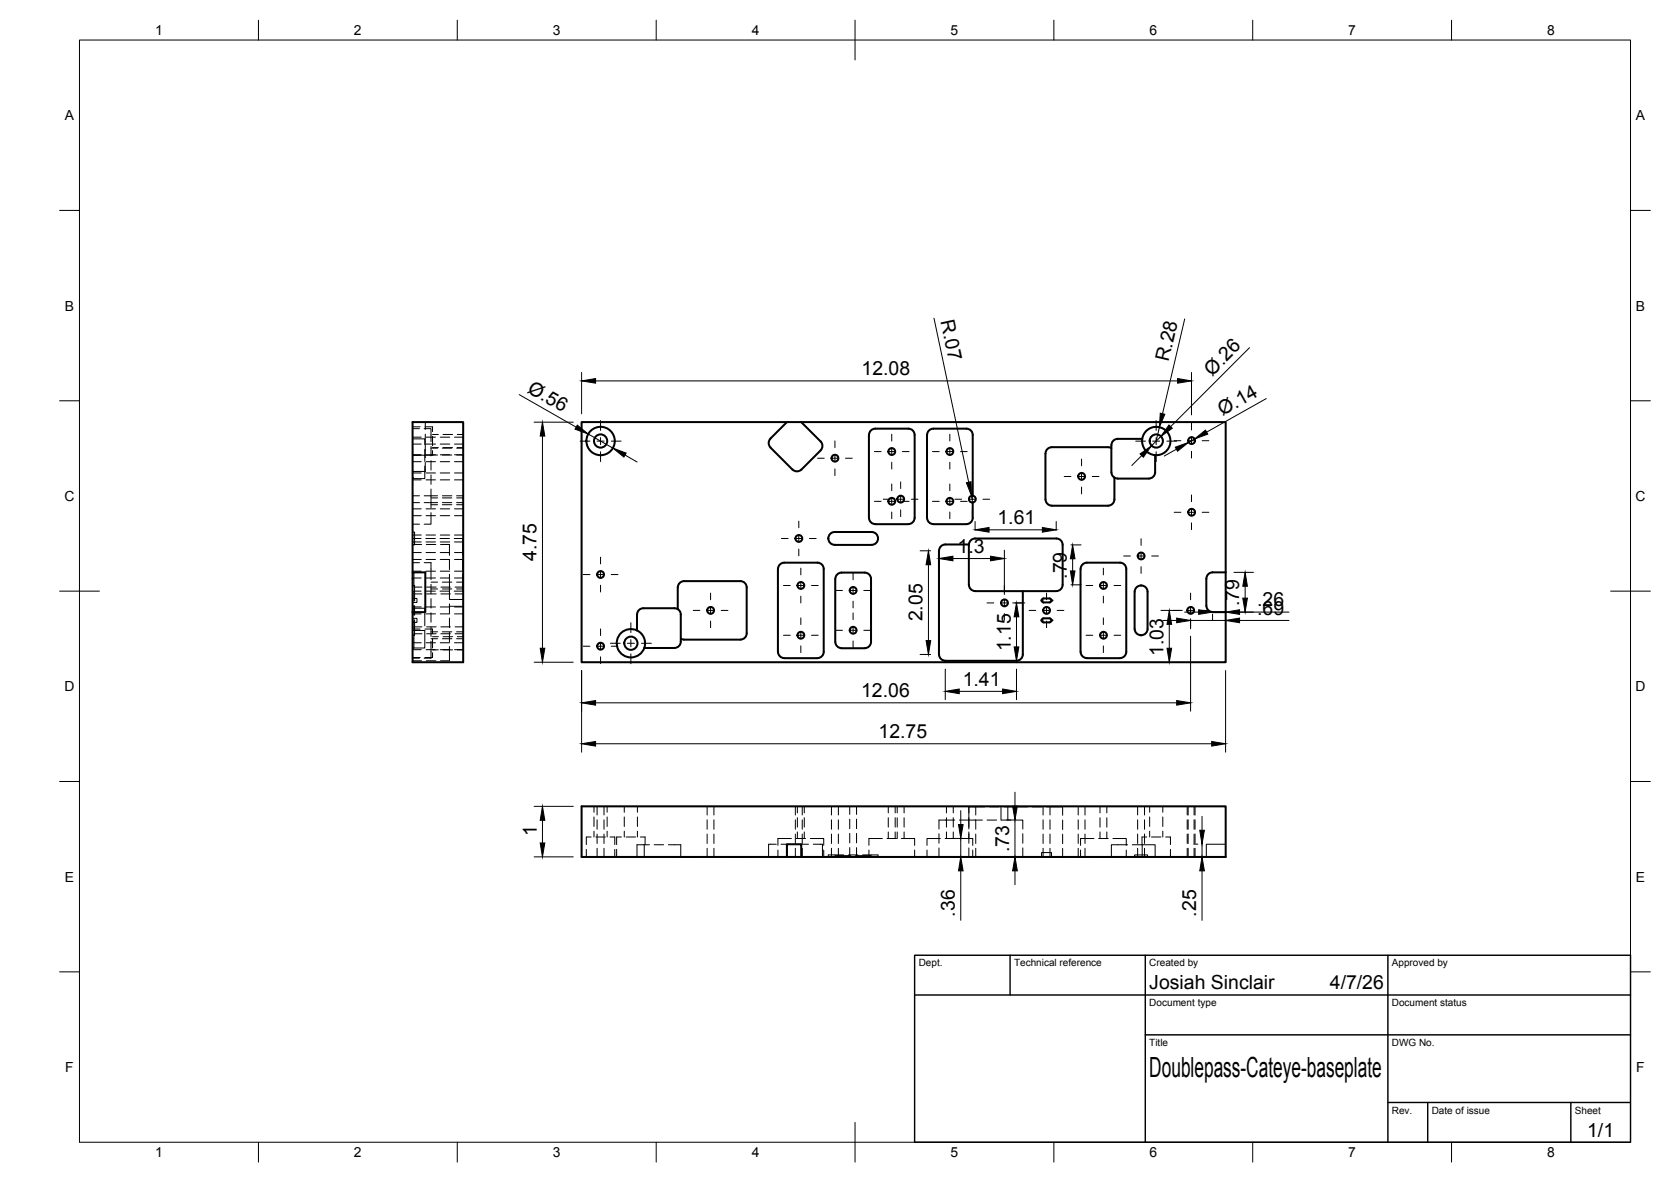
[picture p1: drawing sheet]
<svg xmlns="http://www.w3.org/2000/svg" width="420mm" height="297mm" viewBox="0 0 420 297" stroke-linecap="round" stroke-linejoin="round" font-family="sans-serif">
<!-- layer: Visible -->
<g fill="none" stroke="#000" stroke-width=".51">
<path d="M146.2 106.1h162v60.3h-162zM197.9 106.1l-4.2 4.1a1.61 1.61 0 0 0 0 2.3l5.6 5.5a1.58 1.58 0 0 0 2.2 0l4.8-4.8M201.5 106.1l4.8 4.8a1.58 1.58 0 0 1 0 2.3M279.4 112.6l-.8-.2h-14.1a1.58 1.58 0 0 0-1.6 1.6v11.5M279.4 111.9v6.8M287.2 110.3h-6.2a1.58 1.58 0 0 0-1.5 1.6M287.2 110.3a3.6 3.6 0 0 1 4-3 3.6 3.6 0 0 1 3.1 3.9 3.6 3.6 0 0 1-3.8 3.2M287.2 110.3a3.6 3.6 0 0 0 3.3 4.1M290.4 114.4v4.3a1.58 1.58 0 0 1-1.5 1.6h-7.9l-.8-.3a1.58 1.58 0 0 1-.7-1.3M208.9 134l.9-.3h9.4a1.62 1.62 0 0 1 1.6 1.6 1.62 1.62 0 0 1-1.6 1.6h-9.3a1.61 1.61 0 0 1-1.6-1.1 1.61 1.61 0 0 1 .6-1.8zM220.1 131.7h8.3M220.1 131.7a1.61 1.61 0 0 1-1.6-1.6v-20.8a1.58 1.58 0 0 1 1.6-1.6h8.3a1.58 1.58 0 0 1 1.6 1.6v20.8a1.58 1.58 0 0 1-1.6 1.6"/>
<path d="M234.7 131.7h8.3M243.6 136.8h-5.9a1.61 1.61 0 0 0-1.6 1.6v26.1a1.58 1.58 0 0 0 1.6 1.5M243.6 136.9v10.1M243.6 136.9v-.1a1.58 1.58 0 0 1 1.6-1.5h20.4a1.58 1.58 0 0 1 1.6 1.6v10.1a1.58 1.58 0 0 1-1.6 1.5l-8.4 .1M244.6 124.6v-15.3a1.58 1.58 0 0 0-1.6-1.6h-8.3a1.58 1.58 0 0 0-1.6 1.6v20.8a1.62 1.62 0 0 0 1.6 1.6M244.6 126.3v3.8a1.58 1.58 0 0 1-1.6 1.6M244.6 124.6a.86 .86 0 0 1 .7 .8 .86 .86 0 0 1-.7 .9M244.6 124.6a.86 .86 0 0 0-1 .8 .86 .86 0 0 0 1 .9M262.9 125.5a1.58 1.58 0 0 0 1.6 1.6M264.5 127.1h14.1M280.2 125.5a1.58 1.58 0 0 1-1.6 1.6M280.2 120v5.5"/>
<path d="M103.7 143.8h3.2v10h-3.2zM103.7 143.8v-37.7h12.8v60.3h-12.8v-12.6M170.4 153.1a1.58 1.58 0 0 1 .8 1.3v6.1a1.76 1.76 0 0 1-1.6 2.3M170.4 153.1l-.8-.2h-7.8a1.58 1.58 0 0 0-1.6 1.5v4M170.4 153.1v-5.5a1.58 1.58 0 0 1 1.6-1.6h14.2a1.58 1.58 0 0 1 1.5 1.6v11.5a1.61 1.61 0 0 1-1.5 1.6h-14.2l-.8-.2M196.3 141.7l.9-.3h8.3a1.58 1.58 0 0 1 1.6 1.6v20.8a1.61 1.61 0 0 1-1.6 1.6h-8.3a1.61 1.61 0 0 1-1.6-1.6v-20.8l.1-.5zM243.6 147a1.61 1.61 0 0 0 1.6 1.6h12v15.9a1.58 1.58 0 0 1-1.6 1.5M262 155.6l.4-.2h1.5a.5 .5 0 0 1 .5 .5 .5 .5 0 0 1-.5 .5h-1.5a.5 .5 0 0 1-.4-.8zM262 150.6l.4-.2h1.5a.5 .5 0 0 1 .5 .5 .5 .5 0 0 1-.5 .5h-1.5a.5 .5 0 0 1-.4-.8zM271.7 143v20.8M273.3 141.4h8.3a1.58 1.58 0 0 1 1.6 1.6v20.8a1.58 1.58 0 0 1-1.6 1.6h-8.3M273.3 141.4a1.58 1.58 0 0 0-1.6 1.6"/>
<path d="M285.3 148.7v9.4M285.3 148.7a1.62 1.62 0 0 1 1.6-1.6 1.62 1.62 0 0 1 1.6 1.6v9.4a1.58 1.58 0 0 1-1.5 1.5M285.3 158a1.58 1.58 0 0 0 1.6 1.6M286.9 159.6h.1M303.3 145.4v6.8M303.3 152.2a1.58 1.58 0 0 0 1.6 1.6h3.3M308.2 143.8h-3.3a1.58 1.58 0 0 0-1.6 1.6M162 162.8h7.6M211.6 162.9h5.8M211.6 162.9a1.61 1.61 0 0 1-1.6-1.6v-15.8a1.58 1.58 0 0 1 1.6-1.6h5.8a1.58 1.58 0 0 1 1.6 1.6v15.8a1.58 1.58 0 0 1-1.6 1.6M237.7 166.1h17.9M271.7 163.8a1.58 1.58 0 0 0 1.6 1.6"/>
<path d="M146.2 202.6h162v12.8h-106.7v-3.2h-3.6v3.2h-51.7zM197.9 215.4h3.6"/>
<circle cx="151" cy="110.8" r="1.66"/>
<circle cx="151" cy="110.8" r="3.6"/>
<circle cx="209.9" cy="115.1" r=".86"/>
<circle cx="224.2" cy="113.5" r=".86"/>
<circle cx="238.8" cy="113.5" r=".86"/>
<circle cx="272" cy="119.7" r=".86"/>
<circle cx="290.7" cy="110.8" r="1.66"/>
<circle cx="299.6" cy="110.7" r=".86"/>
<circle cx="200.9" cy="135.3" r=".86"/>
<circle cx="224.2" cy="126" r=".86"/>
<circle cx="226.5" cy="125.4" r=".86"/>
<circle cx="238.8" cy="126" r=".86"/>
<circle cx="286.9" cy="139.7" r=".86"/>
<circle cx="299.6" cy="128.7" r=".86"/>
<circle cx="151" cy="144.4" r=".86"/>
<circle cx="178.7" cy="153.4" r=".86"/>
<circle cx="201.4" cy="147.1" r=".86"/>
<circle cx="201.4" cy="159.6" r=".86"/>
<circle cx="214.5" cy="148.4" r=".86"/>
<circle cx="214.5" cy="158.4" r=".86"/>
<circle cx="252.6" cy="151.5" r=".86"/>
<circle cx="263.2" cy="153.4" r=".86"/>
<circle cx="277.5" cy="147.1" r=".86"/>
<circle cx="277.5" cy="159.6" r=".86"/>
<circle cx="299.4" cy="153.4" r=".86"/>
<circle cx="151" cy="162.4" r=".86"/>
<circle cx="158.6" cy="161.6" r="3.6"/>
<circle cx="158.6" cy="161.6" r="1.66"/>
</g>
<g fill="#000">
<circle cx="261.9" cy="155.9" r=".25"/>
<circle cx="261.9" cy="150.9" r=".25"/>
<circle cx="264.4" cy="155.9" r=".25"/>
<circle cx="264.4" cy="150.9" r=".25"/>
</g>
<!-- layer: Hidden -->
<g fill="none" stroke="#000" stroke-width=".25">
<path d="M103.7 110.3h3.1v1.4M103.7 112.4v2.6M103.7 116.3v3.7M103.7 107.7h1.8M103.7 107.3h1.9M103.7 114.3h2.2M103.7 116h2.2M103.7 109.9h2.2M103.7 111.6h2.2M103.7 118.9h2.2M105.6 114.4h-1.9h3.1v1.6M106.7 107.7h1.7v3.3"/>
<path d="M106.8 117.1v3.2h-3.1M106.8 112.9v1.5M106.8 107.3h2v1.2M106.9 109.1v5.9M106.9 116.2v2.3h-3.2M106.9 106.1v1.8M107.1 114.3h2.4M107.1 116h2.4M107.1 109.9h2.4M107.1 111.6h2.4M107.1 118.9h2.4M108.4 112.2v2.4"/>
<path d="M108.4 115.8v2.3M108.4 119.3v2.4M108.4 112.6h1.6M108.4 114.3h1.6M108.8 109.7v2.3M108.8 113.2v1.2h-2M108.8 109.2h1.4M108.8 112.5h1.4M110.7 114.3h2.4M110.7 116h2.4M110.7 109.9h2.4M110.7 111.6h2.4"/>
<path d="M110.7 118.9h2.4M111.2 112.6h2.4M111.2 114.3h2.4M111.4 109.2h2.4M111.4 112.5h2.4M114.3 114.3h2.2M114.3 116h2.2M114.3 109.9h2.2M114.3 111.6h2.2M114.3 118.9h2.2M114.8 112.6h1.7M114.8 114.3h1.7"/>
<path d="M115 109.2h1.5M115 112.5h1.5M103.7 123.4v3.7M103.7 120h.1M103.7 133.7h.5v3.2h-.5M103.7 120v2.2M103.7 135.3h2.2M103.7 136.8h2.3M103.7 124.6h1.8M103.7 126.3h1.8M103.7 131.7h1.8M103.7 138.9h2.2"/>
<path d="M103.7 134.5h2.2M103.7 136.2h2.2M103.7 127.9h2.2M103.7 129.6h2.2M103.7 120.6h2.2M106.7 124.6h1.7v3M106.7 126.3h3.3M107.1 135.3h2.4M107.1 138.9h2.4M107.1 134.5h2.4M107.1 136.2h2.4M107.1 127.9h2.4"/>
<path d="M107.1 129.6h2.4M107.1 120.6h2.4M107.2 136.8h2.4M108.4 128.8v2.9h-1.7M108.4 122.9v1.7h1.6M108.4 125.1h1.6M108.4 126.8h1.6M110.6 135.3h2.4M110.7 138.9h2.4M110.7 134.5h2.4M110.7 136.2h2.4M110.7 127.9h2.4"/>
<path d="M110.7 129.6h2.4M110.7 120.6h2.4M110.8 136.8h2.2v2.8M111.2 124.6h2.4M111.2 126.3h2.4M111.2 125.1h2.4M111.2 126.8h2.4M114.2 135.3h2.1v4.3M114.3 138.9h2.2M114.3 134.5h2.2M114.3 136.2h2.2M114.3 127.9h2.2"/>
<path d="M114.3 129.6h2.2M114.3 120.6h2.2M114.8 124.6h1.7M114.8 126.3h1.7M114.8 125.1h1.7M114.8 126.8h1.7M103.7 143.9h.4v3.5M103.7 158.4h3.1v4.4h-3.1M103.7 157.6v3.1M103.7 146v3.2M103.7 152.9h3.1v4.4M103.7 153.1h.1"/>
<path d="M103.7 147.1h.5v3.9M103.7 154v2.4h1.1v-1h-1.1M103.7 151.4h1.1v-1h-1.1v2.4M103.7 148.6h2.2M103.7 141.4h1.8M103.7 158.1h1.9M103.7 143.5h2.2M103.7 145.3h2.2M103.7 152.5h2.2M103.7 154.3h2.2M103.7 140.6h2.2M104.1 159.3v3.6h-.4"/>
<path d="M104.1 148.6v2.4M104.1 152.2v2.4M104.1 155.8v2.4M104.1 157.5h2M104.1 159.3h2M104.1 147.5h2M104.1 149.3h2M104.2 155.8v3.8h-.5M104.2 152.2v2.4M106.7 141.4h1.7v4.3M106.8 158.1h2v1.2M107.1 148.6h2.4"/>
<path d="M107.1 143.5h2.4M107.1 145.3h2.4M107.1 152.5h2.4M107.1 154.3h2.4M107.1 140.6h2.4M107.3 157.5h2.4M107.3 159.3h2.4M107.3 147.5h2.4M107.3 149.3h2.4M108.4 146.8v2.4M108.4 150.4v2.4M108.4 154v2.4"/>
<path d="M108.4 157.6v2.3M108.4 158.8h1.6M108.4 146.3h1.6M108.4 148h1.6M110.6 148.6h2.4M110.7 143.5h2.4M110.7 145.3h2.4M110.7 152.5h2.4M110.7 154.3h2.4M110.7 140.6h2.4M110.8 157.5h2.4M110.8 159.3h2.4"/>
<path d="M110.8 147.5h2.4M110.8 149.3h2.4M111.2 158.8h2.4M111.2 146.3h2.4M111.2 148h2.4M113 144.3v4.3M113 140.8v2.3M113 148.6v2M113 151.8v2.3M113 155.3v2.4M113 158.9v2.4M113 150.7h3.5"/>
<path d="M113 152.4h3.5M114.3 143.5h2.2M114.3 145.3h2.2M114.3 152.5h2.2M114.3 154.3h2.2M114.3 140.6h2.2M114.4 157.5h2.1M114.4 159.3h2.1M114.4 147.5h2.1M114.4 149.3h2.1M114.8 158.8h1.7M114.8 146.3h1.7"/>
<path d="M114.8 148h1.7M116.3 144.3v4.3h-2.1M116.3 140.8v2.3M103.7 160.5h.1M103.7 166.1h2.3M103.7 165.4h1.8M103.7 165.2h1.9M103.7 161.5h2.2M103.7 163.3h2.2M107.1 161.5h2.4M107.1 163.3h2.4M107.2 166.1h2.4"/>
<path d="M108.4 161.1v4.3h-1.7M108.4 160.5h1.6M108.8 160.5v2.3M108.8 164v1.2h-2M108.8 160h1.4M108.8 163.3h1.4M110.7 161.5h2.4M110.7 163.3h2.4M111.2 160.5h2.4M111.4 160h2.4M111.4 163.3h2.4M113 162.5v3.6h-2.2"/>
<path d="M114.3 161.5h2.2M114.3 163.3h2.2M114.8 160.5h1.7M115 160h1.5M115 163.3h1.5M147.4 213.5v1.9M148.6 210.3h-1.2v1.9M149.4 202.6v1.5M149.4 205.3v2.4M149.4 208.9v1.4M149.8 210.3h2.4M150.1 202.6v2.2"/>
<path d="M150.1 206v2.4M150.1 209.6v2.4M150.1 213.2v2.2M151.9 202.6v2.2M151.9 206v2.4M151.9 209.6v2.4M151.9 213.2v2.2M152.7 202.6v1.5M152.7 205.3v2.4M152.7 208.9v1.4M153.4 210.3h1.2v1.9M154.6 213.5v1.9"/>
<path d="M155 213.5v1.9M156.3 210.3h-1.3v1.9M157 202.6v1.5M157 205.3v2.4M157 208.9v1.4M157.4 210.3h2.4M160.3 202.6v1.5M160.3 205.3v2.4M160.3 208.9v1.4M161 210.3h1.2v2M162 212.3v3.1M163.3 212.3h-3.1v3.1"/>
<path d="M164.5 212.3h2.4M168.1 212.3h3.1v3.1M170.4 215.4h4.5M176.1 215.4h2.4M177.8 202.6v2.2M177.8 206v2.4M177.8 209.6v2.4M177.8 213.2v2.2M179.5 202.6v2.2M179.5 206v2.4M179.5 209.6v2.4M179.5 213.2v2.2"/>
<path d="M179.7 215.4h2.4M183.2 215.4h4.5M195.2 212.2h-1.9v3.2M195.6 213.6v1.8M196.4 212.2h1.5M199 210.7h-3.4v1.7M200 202.6v2.2M200 206v2.4M200 209.6v2.4M200 213.2v2.2M200.2 210.7h2.3M200.5 202.6v1.7"/>
<path d="M200.5 205.5v2.4M200.5 209.1v1.6M201.5 212.2h1.8M201.7 202.6v2.2M201.7 206v2.4M201.7 209.6v2.4M201.7 213.2v2.2M202.2 202.6v1.7M202.2 205.5v2.4M202.2 209.1v1.6M203.8 210.7h3.3v1.7M204.5 212.2h2.3v3.2"/>
<path d="M207.1 213.6v1.8M209.1 202.6v2.2M209.1 206v2.4M209.1 209.6v2.4M209.1 213.2v2.2M210.8 202.6v2.2M210.8 206v2.4M210.8 209.6v2.4M210.8 213.2v2.2M212.1 214.8h-3.8v.6M213.3 214.8h2.4M213.7 202.6v2.1"/>
<path d="M213.7 205.9v2.3M213.7 209.4v2.4M213.7 213v2M213.9 215h-3.9v.4M215.1 215h3.9v.4M215.4 202.6v2.1M215.4 205.9v2.3M215.4 209.4v2.4M215.4 213v2M216.9 214.8h3.9v.6M218.5 213.6v1.8M221.8 210.7h-3.3v1.7"/>
<path d="M223 210.7h2.4M223.4 202.6v1.7M223.4 205.5v2.4M223.4 209.1v1.6M225.1 202.6v1.7M225.1 205.5v2.4M225.1 209.1v1.6M225.6 202.6v1.7M225.6 205.5v2.4M225.6 209.1v1.6M226.6 210.7h3.4v1.7M227.3 202.6v1.7"/>
<path d="M227.3 205.5v2.4M227.3 209.1v1.6M230 213.6v1.8M233.1 213.6v1.8M236.1 209.5v2.4M236.1 213.1v2.3M236.5 210.7h-3.4v1.7M237.6 210.7h2.4M238 202.6v1.7M238 205.5v2.4M238 209.1v1.6M239.7 202.6v1.7"/>
<path d="M239.7 205.5v2.4M239.7 209.1v1.6M240.1 206.1h-4v2.2M241.2 210.7h3.4v1.7M243.6 206.1h3.4M243.6 202.6v1.7M243.6 205.5v2.8M243.6 209.1v2.8M243.6 213.1v2.3M244.6 213.6v1.8M245.3 202.6v2.2M245.3 206v2.4"/>
<path d="M245.3 209.6v2.4M245.3 213.2v2.2M247.6 202.8h-4v3.3h-2.4M248.2 206.1h2.4M248.8 202.8h2.4M251.7 202.6v3.5M251.8 206.1h2.4M252.4 202.8h2.4M253.4 202.6v3.5M255.4 206.1h1.8v2.2M256 202.8h2.4M257.2 209.5v2.4"/>
<path d="M257.2 213.1v2.3M259.6 202.8h2.3M261.9 215.4v-1.1h2.5v1.1M262.3 202.6v2.2M262.3 206v2.4M262.3 209.6v2.4M262.3 213.2v2.2M262.9 215.4h4.5M263.1 202.8h4.1v2.1M264 202.6v2.2M264 206v2.4M264 209.6v2.4"/>
<path d="M264 213.2v2.2M267.2 206.1v2.4M267.2 209.6v2.4M267.2 213.2v2.2M268.6 215.4h2.3M271.1 202.6v2.2M271.1 206v2.4M271.1 209.6v2.4M271.1 213.2v2.2M271.7 213.6v1.8M272.1 215.4h2.4M272.8 202.6v2.2"/>
<path d="M272.8 206v2.4M272.8 209.6v2.4M272.8 213.2v2.2M275.1 210.7h-3.4v1.7M276.2 210.7h2.4M276.6 202.6v1.7M276.6 205.5v2.4M276.6 209.1v1.6M278.3 202.6v1.7M278.3 205.5v2.4M278.3 209.1v1.6M279.4 215.4h.8"/>
<path d="M279.8 210.7h3.4v1.7M280.2 215.4h.1M283.2 213.6v1.8M283.5 212.3h-4.1v3.1h-3.7M284.7 212.3h2.5M285.3 215.4v-.6h3.2v.6M286 202.6v2.2M286 206v2.4M286 209.6v2.4M286 213.2v2.2M287.2 215.4v-3.1h3.2v3.1M287.8 202.6v2.2"/>
<path d="M287.8 206v2.4M287.8 209.6v2.4M287.8 213.2v2.2M288.3 210.3h-1.2v2M289.1 202.6v1.5M289.1 205.3v2.4M289.1 208.9v1.4M289.5 210.3h2.4M292.4 202.6v1.5M292.4 205.3v2.4M292.4 208.9v1.4M293.1 210.3h1.2v1.9"/>
<path d="M294.3 213.5v1.9M298.5 202.6v2.2M298.5 206v2.4M298.5 209.6v2.4M298.5 213.2v2.2M298.7 202.6v2.2M298.7 206v2.4M298.7 209.6v2.4M298.7 213.2v2.2M300.2 202.6v2.2M300.2 206v2.4M300.2 209.6v2.4"/>
<path d="M300.2 213.2v2.2M300.5 202.6v2.2M300.5 206v2.4M300.5 209.6v2.4M300.5 213.2v2.2M308.2 212.2h-4.9v3.2"/>
</g>
<!-- layer: BORDER -->
<g fill="none" stroke="#000" stroke-width=".25">
<path d="M20 10.1h390v276.9h-390zM65 5.1v5M115 5.1v5M165 5.1v5M215 5.1v10M265 5.1v5M315 5.1v5M365 5.1v5M15 52.9h5M410 52.9h5M15 100.7h5M410 100.7h5"/>
<path d="M15 148.6h10M405 148.6h10M15 196.4h5M410 196.4h5M15 244.2h5M410 244.2h5M65 287v5M115 287v5M165 287v5M215 282.1v9.9M265 287v5M315 287v5"/>
<path d="M365 287v5"/>
</g>
<!-- layer: TITLEBLOCK -->
<path d="M230 240.1h180v46.9h-180zM230 250h180M254 240.1v9.9M288 240.1v46.9M349 240.1v46.9M288 260.1h122M349 277.1h61M359 277.1v9.9M395 277.1v9.9" fill="none" stroke="#000" stroke-width=".36"/>
<!-- layer: Smart Centers -->
<g fill="none" stroke="#000" stroke-width=".25">
<path d="M145.9 110.9h2.4M150.1 110.9h1.8M151 105.7v2.5M151 110v1.7M151 113.5v2.5M153.7 110.9h2.5M205.6 115.2h1.6M209 115.2h1.8M209.9 110.8v1.7M209.9 114.3v1.7M209.9 117.8v1.7M212.6 115.2h1.7"/>
<path d="M219.9 113.5h1.7M223.3 113.5h1.8M224.2 109.1v1.7M224.2 112.6v1.8M224.2 116.2v1.7M226.9 113.5h1.7M234.5 113.5h1.7M237.9 113.5h1.8M238.8 109.1v1.7M238.8 112.6v1.8M238.8 116.2v1.7M241.5 113.5h1.7"/>
<path d="M267.6 119.7h1.7M271.1 119.7h1.7M271.9 115.4v1.7M271.9 118.9v1.7M274.6 119.7h1.7M285.6 110.9h2.4M289.8 110.9h1.8M290.7 105.7v2.5M290.7 110v1.7M290.7 113.5v2.5M293.4 110.9h2.5M295.2 110.8h1.7"/>
<path d="M298.7 110.8h1.8M299.6 106.4v1.7M299.6 109.8v1.8M299.6 113.4v1.7M302.3 110.8h1.7M196.5 135.3h1.7M200 135.3h1.7M200.9 131v1.6M200.9 134.4v1.8M200.9 138v1.7M203.5 135.3h1.7M219.9 126h1.7"/>
<path d="M222.1 125.5h1.7M223.3 126h1.8M224.2 121.6v1.7M224.2 125.1v1.8M224.2 128.7v1.7M225.6 125.5h1.8M226.5 121.1v1.7M226.5 124.6v1.8M226.5 128.1v1.7M226.9 126h1.7M229.2 125.5h1.6M234.5 126h1.7"/>
<path d="M237.9 126h1.8M238.8 121.6v1.7M238.8 125.1v1.8M238.8 128.7v1.7M240.1 125.5h1.7M241.5 126h1.7M243.6 125.5h1.8M244.5 121.1v1.7M244.5 124.6v1.8M244.5 128.1v1.7M247.1 125.5h1.7M271.9 122.4v1.7"/>
<path d="M282.5 139.7h1.7M286 139.7h1.8M286.9 135.4v1.7M286.9 138.8v1.8M289.6 139.7h1.7M295.2 128.7h1.7M298.7 128.7h1.8M299.6 124.4v1.7M299.6 127.9v1.7M299.6 131.4v1.7M302.3 128.7h1.7M146.6 144.4h1.7"/>
<path d="M150.1 144.4h1.8M151 140v1.7M151 143.5v1.8M151 147.1v1.7M151 158v1.7M153.7 144.4h1.7M158.6 156.5v2.5M174.3 153.4h1.7M177.8 153.4h1.8M178.7 149v1.7M178.7 152.5v1.8M178.7 156.1v1.7"/>
<path d="M181.3 153.4h1.7M197 159.6h1.7M197 147.1h1.7M200.5 159.6h1.7M200.5 147.1h1.7M201.4 142.8v1.7M201.4 146.2v1.8M201.4 149.8v1.7M201.4 155.3v1.7M201.4 158.8v1.7M204 159.6h1.7M204 147.1h1.7"/>
<path d="M210.1 158.4h1.7M210.1 148.4h1.7M213.6 158.4h1.8M213.6 148.4h1.8M214.5 144v1.7M214.5 147.5v1.8M214.5 151.1v1.7M214.5 154v1.7M214.5 157.5v1.8M217.2 158.4h1.7M217.2 148.4h1.7M248.2 151.5h1.7"/>
<path d="M251.7 151.5h1.7M252.5 147.1v1.7M252.5 150.6v1.8M252.5 154.2v1.7M255.2 151.5h1.7M258.8 153.4h1.7M262.2 153.4h1.8M263.1 149v1.7M263.1 152.5v1.8M263.1 156.1v1.7M265.8 153.4h1.7M273.1 159.6h1.7"/>
<path d="M273.1 147.1h1.7M276.5 159.6h1.8M276.5 147.1h1.8M277.4 142.8v1.7M277.4 146.2v1.8M277.4 149.8v1.7M277.4 155.3v1.7M277.4 158.8v1.7M280.1 159.6h1.7M280.1 147.1h1.7M286.9 142.4v1.7M295 153.4h1.7"/>
<path d="M298.5 153.4h1.7M299.4 149v1.7M299.4 152.5v1.8M299.4 156.1v1.7M302 153.4h1.7M146.6 162.4h1.7M150.1 162.4h1.8M151 161.5v1.8M151 165.1v1.7M153.5 161.7h2.5M153.7 162.4h1.7M157.7 161.7h1.8"/>
<path d="M158.6 160.7v1.8M158.6 164.3v2.5M161.3 161.7h2.5M201.4 162.3v1.7M214.5 161.1v1.7M277.4 162.3v1.7"/>
</g>
<!-- layer: FD_Dimensions -->
<g fill="none" stroke="#000" stroke-width=".25">
<path d="M234.8 80l8.8 41.2M130.6 99.2l14.3 8.1M146.2 93.6v10.4M149.8 95.7h146.3M297.9 80.2l-5.6 23.8M299.6 93.6v10.7M314.2 87.4l-19.9 19.8M134.3 106.1h9.8M136.4 109.6v53.3M147.9 109.1l6.2 3.5M157.2 114.3l3 1.8M287.1 114.5l-2.5 2.5"/>
<path d="M291.5 107.4l-.8 3.5M291.9 109.7l-2.4 2.3M293.3 108.4a3.6 3.6 0 0 0-5.2 0M295.8 112.9l-3.1 1.7M300.4 110.3l-1.5 .9M318.4 100.2l-15 8.4M231.4 138.4h2.6M244.3 124.6l.2 .9M245.2 131v2.2M248.7 133.1h13.4M252.5 138.3v11.1M265.6 131v2.2"/>
<path d="M269.3 136.9h2.5M233.4 141.9v19.1M236.1 140.5v2M239.6 140.4h9.4M254.6 151.5h3.1M255.6 155v7.6M269.3 147h2.5M269.7 140.4v3.1M291.9 153.4h5.4M292.4 155.9h3.5M294 156.9v6M297.9 153.8h3.5"/>
<path d="M299.4 155.5v2.5M299.4 159.9v18.8M299.4 155.9h8.8M304.9 154.3v1.6M304.9 153.8h3.3M310.3 153.8h13.8M310.3 143.8h4.9M311.7 155.9h12.4M313.1 147.3v3M134.3 166.4h9.8M146.2 168.5v20.5M149.8 176.6h146.1"/>
<path d="M231.4 164.5h2.6M237.7 168.2v7.6M241.2 173.7h10.9M255.6 168.2v7.6M308.2 168.5v20.5M149.8 186.9h154.9M255.2 199.1v3.5M134.3 215.3h9.8M134.3 202.6h9.8M136.4 206.1v5.7M239.5 215.3h3M239.5 210.7h3"/>
<path d="M241.6 203.7v3.5M241.6 210.7v4.6M241.6 218.8v12.5M253.1 215.3h2M253.1 206.1h2M255.2 206.1v9.2M255.2 218.8v3.5M300.1 215.3h1.1M300.1 212.1h1.1M302.2 205.2v3.4M302.2 212.1v3.2M302.2 218.8v12.5"/>
</g>
<g fill="#000" stroke="#000" stroke-width=".25">
<path d="M146.2 95.7l3.6-.6v1.2zM296.1 95.1l3.5 .6-3.5 .6zM136.4 106.1l.6 3.5h-1.2zM145.2 106.8l2.7 2.3-3.3-1.2zM154.1 112.6l3.3 1.3-.5 1zM286.7 114.1l2.8-2.1-2 2.9zM291.7 103.8l1.2 .3-1.4 3.3zM293.9 106.8l.9 .8-2.9 2.1zM295.5 112.4l3.4-1.2-2.8 2.2zM300.4 110.3l2.7-2.2 .6 1zM236.1 140.4l3.5-.6v1.1zM243 121.3l1.1-.2 .2 3.5z"/>
<path d="M245.2 133.1l3.5-.5v1.1zM249 139.8l3.5 .6-3.5 .5zM262.1 132.6l3.5 .5-3.5 .6zM233.4 138.4l.6 3.5h-1.1zM255.6 151.5l.6 3.5h-1.2zM269.7 136.9l.6 3.5h-1.2zM269.1 143.5h1.2l-.6 3.5zM294 153.4l.6 3.5h-1.2zM295.9 155.3l3.5 .6-3.5 .6zM301.4 153.2l3.5 .6-3.5 .6zM308.2 155.9l3.5-.6v1.2zM308.2 153.8l3.5-.6v1.2z"/>
<path d="M313.1 143.8l.5 3.5h-1.1zM312.5 150.3h1.1l-.5 3.5zM135.8 162.9h1.2l-.6 3.5zM146.2 176.6l3.6-.5v1.1zM232.9 161h1.1l-.6 3.5zM237.7 173.7l3.5-.5v1.1zM252.1 173.2l3.5 .5-3.5 .6zM255 162.6h1.2l-.6 3.5zM293.4 162.9h1.2l-.6 3.5zM295.9 176.1l3.5 .5-3.5 .6zM146.2 186.9l3.6-.6v1.2zM304.7 186.3l3.5 .6-3.5 .6z"/>
<path d="M135.8 211.8h1.2l-.6 3.5zM136.4 202.6l.6 3.5h-1.2zM241 207.2h1.2l-.6 3.5zM241.6 215.3l.6 3.5h-1.2zM255.2 215.3l.6 3.5h-1.2zM254.6 202.6h1.2l-.6 3.5zM301.7 208.6h1.1l-.6 3.5zM302.2 215.3l.6 3.5h-1.1z"/>
</g>
<text font-size="7" x="289" y="270.6">Doublepass-Cateye-baseplate</text>
<g font-size="4.9">
<text x="236.5" y="80.7" transform="rotate(78 236.5 80.7)">R.07</text>
<text x="216.6" y="94.3">12.08</text>
<text x="293.8" y="91" transform="rotate(-77 293.8 91)">R.28</text>
<text x="304.8" y="94.6" transform="rotate(-45 304.8 94.6)">Ø.26</text>
<text x="132.4" y="98.4" transform="rotate(30 132.4 98.4)">Ø.56</text>
<text x="307.4" y="104.6" transform="rotate(-29 307.4 104.6)">Ø.14</text>
<text x="250.8" y="131.7">1.61</text>
<text x="134.9" y="140.9" transform="rotate(-90 134.9 140.9)">4.75</text>
<text x="240.8" y="138.9">1.3</text>
<text x="268.2" y="145.5" transform="rotate(-90 268.2 145.5)">.79</text>
<text x="311.6" y="152.3" transform="rotate(-90 311.6 152.3)">.79</text>
<text x="316.1" y="154.5">.69</text>
<text x="316.1" y="152.4">.26</text>
<text x="232" y="156.2" transform="rotate(-90 232 156.2)">2.05</text>
<text x="254.1" y="163.7" transform="rotate(-90 254.1 163.7)">1.15</text>
<text x="292.5" y="164.8" transform="rotate(-90 292.5 164.8)">1.03</text>
<text x="242.1" y="172.3">1.41</text>
<text x="216.5" y="175.2">12.06</text>
<text x="220.9" y="185.5">12.75</text>
<text x="135" y="210.2" transform="rotate(-90 135 210.2)">1</text>
<text x="253.7" y="214.2" transform="rotate(-90 253.7 214.2)">.73</text>
<text x="240.1" y="230.3" transform="rotate(-90 240.1 230.3)">.36</text>
<text x="300.8" y="230.3" transform="rotate(-90 300.8 230.3)">.25</text>
<text x="289" y="248.5">Josiah Sinclair</text>
<text x="334.4" y="248.5">4/7/26</text>
<text x="399.1" y="285.7">1/1</text>
</g>
<g font-size="3.5">
<text x="39" y="8.8">1</text>
<text x="89" y="8.8">2</text>
<text x="139" y="8.8">3</text>
<text x="189" y="8.8">4</text>
<text x="239" y="8.8">5</text>
<text x="289" y="8.8">6</text>
<text x="339" y="8.8">7</text>
<text x="389" y="8.8">8</text>
<text x="16.3" y="30.2">A</text>
<text x="411.3" y="30.2">A</text>
<text x="16.3" y="78">B</text>
<text x="411.3" y="78">B</text>
<text x="16.2" y="125.9">C</text>
<text x="411.2" y="125.9">C</text>
<text x="16.2" y="173.7">D</text>
<text x="411.2" y="173.7">D</text>
<text x="16.3" y="221.6">E</text>
<text x="411.3" y="221.6">E</text>
<text x="16.4" y="269.4">F</text>
<text x="411.4" y="269.4">F</text>
<text x="39" y="290.8">1</text>
<text x="89" y="290.8">2</text>
<text x="139" y="290.8">3</text>
<text x="189" y="290.8">4</text>
<text x="239" y="290.8">5</text>
<text x="289" y="290.8">6</text>
<text x="339" y="290.8">7</text>
<text x="389" y="290.8">8</text>
</g>
<g font-size="2.5">
<text x="231" y="242.9">Dept.</text>
<text x="255" y="242.9">Technical reference</text>
<text x="289" y="242.9">Created by</text>
<text x="350" y="242.9">Approved by</text>
<text x="289" y="252.8">Document type</text>
<text x="350" y="252.8">Document status</text>
<text x="289" y="262.9">Title</text>
<text x="350" y="262.9">DWG No.</text>
<text x="350" y="279.9">Rev.</text>
<text x="360" y="279.9">Date of issue</text>
<text x="396" y="279.9">Sheet</text>
</g>
</svg>
